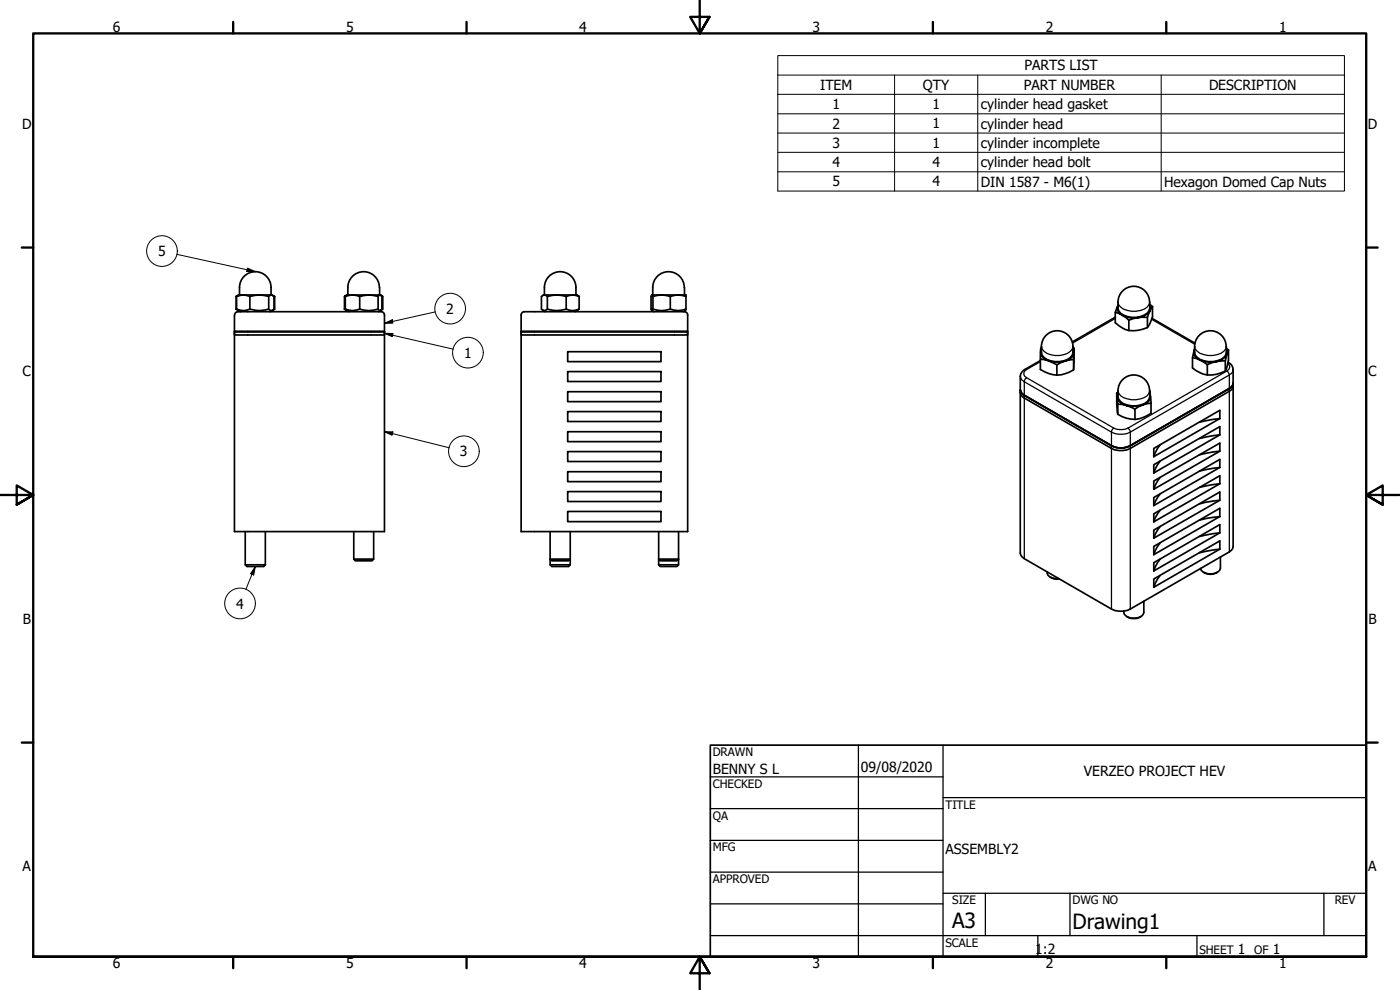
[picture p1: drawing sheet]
<svg xmlns="http://www.w3.org/2000/svg" width="420mm" height="297mm" viewBox="0 0 420 297" stroke-linecap="round" stroke-linejoin="round" font-family="sans-serif">
<!-- layer: Visible (ANSI) -->
<g fill="none" stroke="#000" stroke-width=".51">
<path d="M70.4 99.5h45v1h-45zM70.4 94.5v5h4h-4v60h45v-60h-4M70.9 92.8l.3 .1M70.9 92.8l.5 .3M70.9 88.9v3.9M71 88.9v3.9M71.2 88.8l-.3 .1M71.4 93.5h43M71.4 93.5a.98 .98 0 0 0-1 1M71.4 93.1l.8 .4M71.4 88.6l-.5 .3M71.9 86.3a4.7 4.7 0 0 1 4.7-4.8 4.7 4.7 0 0 1 4.7 4.8"/>
<path d="M71.9 86.2v2.3M75 92.8a4.7 4.7 0 0 1-4 0l.4 .3M75 88.9v3.9M77.8 88.5l2.8 .4 .8-.4 .8 .4v3.9l-.8 .4-.8-.4a9.2 9.2 0 0 1-5.6 0M77.8 88.5h3.8l.8 .4M77.8 88.5l-2.8 .4a4.7 4.7 0 0 0-4 0l.4-.3M77.8 88.5l-6.4 .1M80.6 88.9v3.9M81.3 86.2v2.3M82 88.8l.4 .1M82.4 88.9v3.9l-1.3 .7M82.4 92.8l-.4 .1"/>
<path d="M103.4 92.8l.6 .3M103.4 92.8l.4 .1M103.4 88.9v3.9M103.6 88.9a5.5 5.5 0 0 1 4.3 0 8.8 8.8 0 0 1 5.6 0l.5-.4 .6 .4v3.9l-.6 .4-.5-.4a8.8 8.8 0 0 1-5.6 0 5.5 5.5 0 0 1-4.3 0l.4 .3M103.6 88.9v3.9M103.8 88.8l-.4 .1 .7-.4h10.1l.5 .3M104 88.6l-.4 .3M104 93.1l.7 .4M104.4 86.3a4.7 4.7 0 0 1 4.7-4.8 4.7 4.7 0 0 1 4.8 4.8M104.4 86.2v2.3M107.9 88.9v3.9M113.5 88.9v3.9"/>
<path d="M113.9 86.2v2.3M114.4 88.6l.5 .3v3.9l-.5 .2M114.4 93.5a.98 .98 0 0 1 1 1M114.7 92.9l-1.1 .6M115.4 94.5v5M156.4 99.5h50v1h-50zM156.4 94.5v5M157.4 93.5h48M157.4 93.5a.98 .98 0 0 0-1 1M162.9 88.6l10.2-.1 .7 .4M162.9 93l.7 .5M163.4 88.5l.9 .4a9.2 9.2 0 0 1 5.6 0 4.4 4.4 0 0 1 3.9 0"/>
<path d="M163.4 88.5l-.9 .4v3.9a1.11 1.11 0 0 0 1.8 0M163.4 86.3a4.7 4.7 0 0 1 4.7-4.8 4.7 4.7 0 0 1 4.7 4.8M163.4 86.2v2.3M164.3 92.8a9.2 9.2 0 0 0 5.6 0 4.4 4.4 0 0 0 3.9 0l-1.2 .7M164.3 88.9v3.9M169.9 88.9v3.9M172.8 86.2v2.3M173.8 88.9v3.9M195.6 88.5l-.2 .4v3.9l.2 .4 .4-.4a7.8 7.8 0 0 0 5.2 0 6.4 6.4 0 0 0 4.7 0l-.8 .7M195.6 88.5l.4 .4M195.6 88.5h10.1l.2 .4M195.6 93.1l.6 .4"/>
<path d="M195.9 86.3a4.7 4.7 0 0 1 4.7-4.8 4.7 4.7 0 0 1 4.8 4.8M195.9 86.2v2.3M196 88.9a7.8 7.8 0 0 1 5.2 0M196 88.9v3.9M201.2 88.9a6.4 6.4 0 0 1 4.7 0M201.2 88.9v3.9M205.4 93.5a.98 .98 0 0 1 1 1M205.4 86.2v2.3M205.9 88.9v3.9M206.4 94.5v5h-4h4v60h-50v-60h4M334.7 95.2l-12.9 7.4M335.5 91.7a2.17 2.17 0 0 0 1.2 2.8l-2-.8z"/>
<path d="M335.5 91.6h.1M336.7 94.5a7.5 7.5 0 0 0 4.9 .8l-2.8 .8zM338.8 96.1v3.1M341.6 95.3a4.9 4.9 0 0 0 3.5-2l-.7 1.9zM344.4 95.2v3.1M345 90.6a4.7 4.7 0 0 0-4.8-4.7 4.7 4.7 0 0 0-4.7 4.8v1.8a3.2 3.2 0 0 0 2.8 2.5 6 6 0 0 0 6.5-1.7l.3-.8v-1.8M345.1 91.6l.1 .5-.1 1.2 .8-1.3M345.1 91.3l.8 .7M345.7 95.5l12.9 7.5M345.9 92a8.9 8.9 0 0 1-1.5 6.3 8.1 8.1 0 0 1-8.6-.6l-1.1-.9v-3.1M170.4 105.5h28v3h-28zM170.4 111.5h28v3h-28z"/>
<path d="M170.4 117.5h28v3h-28zM312.2 108.2l-4.6 2.7a2.55 2.55 0 0 0-1.4 2v53.1l.2 .6 1 1 26.2 15.1a6.3 6.3 0 0 0 5.6 0l29.7-17.1 1.1-1 .1-53.7a2.45 2.45 0 0 0-1.5-2.2M312.3 105.7a3 3 0 0 0 2.4 2.6l-2.5-.6zM312.5 104.3l-.1 .1-.1 1.3 .2-.8M312.5 103.9v1.9a3.2 3.2 0 0 0 2.8 2.5 6 6 0 0 0 6.5-1.8l.2-2.6M312.5 104a4.7 4.7 0 0 1 4.8-4.8 4.7 4.7 0 0 1 4.7 4.8M314.7 108.3a9 9 0 0 0 5 0l-2.5 1.2zM317.2 109.5v3.1M319.7 108.3a3 3 0 0 0 2.6-2.5l-.1 2.1zM322 104.3l.3 .2M322.2 107.9v3.1M322.3 104.5v1.3l-.3-.9"/>
<path d="M322.3 104.5l-.1 6.5a8.4 8.4 0 0 1-10-.1v-3.2M335.2 117.9v3.1l.3 3.3a8.2 8.2 0 0 0 9.9-.3v-3M335.3 119.2a3.5 3.5 0 0 0 2.7 2.5l-2.5-.4zM335.5 117.7l-.3 .2 .1 1.3 .2-1M335.5 117.2v1.8a3.2 3.2 0 0 0 2.8 2.5 6 6 0 0 0 6.5-1.7l.3-.8v-1.8M335.5 117.2a4.7 4.7 0 0 1 4.8-4.7 4.7 4.7 0 0 1 4.7 4.7M345.1 117.5l.1 1.4-.1-.7M345.2 118.9l.2 2.1-2.4 .5a2.7 2.7 0 0 0 2.2-2.6zM358.3 105.3a2.43 2.43 0 0 0 1.8 2.7l-2.2-.7zM358.5 104.8l-.2 .5 .2-.4M358.5 103.9v1.9a3.2 3.2 0 0 0 2.8 2.5 6.1 6.1 0 0 0 6.6-1.8l.1-2.6M358.5 104a4.7 4.7 0 0 1 4.8-4.8 4.7 4.7 0 0 1 4.7 4.8"/>
<path d="M360.1 108a8 8 0 0 0 4.9 .5l-2.7 .9zM362.3 109.4v3.1M365 108.5a4.4 4.4 0 0 0 3.2-2.2l-.5 2zM367.7 108.3v3.1M368 104.9l.2 1.4 .5-1.3M368 104.5l.7 .5M368.7 105a12.9 12.9 0 0 1-1 6.4 8.2 8.2 0 0 1-9.8-1v-3.1M370.1 115l-.5 1.1-.7 .5-29.7 17.1a5.8 5.8 0 0 1-5.6 0l-26.2-15.1-.6-.4-.6-1.2M370.1 115.7l-.5 1.3-.7 .4-29.7 17.1a6.3 6.3 0 0 1-5.6 0l-26.2-15.1-.6-.4-.6-1.2M170.4 123.5h28v3h-28zM170.4 129.5h28v3h-28zM170.4 135.5h28v3h-28z"/>
<path d="M335.5 121.3v3M338 121.7a9.2 9.2 0 0 0 5-.2l-2.4 1.2zM340.6 122.7v3.1M348.2 133.5l-.9 1.1-1 2.4M348.2 138.4l-.9 1.1-1 2.4M366.1 125.6l-6.1 1.1M366.1 125.6v-2.5l-19.8 11.4v2.5M366.1 130.5l-6.1 1.1M366.1 130.5v-2.5l-19.8 11.4v2.5M366.1 135.4l-6.1 1M366.1 135.4v-2.4l-19.8 11.3v2.5M366.1 125.6l-19.8 11.4"/>
<path d="M366.1 130.5l-19.8 11.4M366.1 135.4l-19.8 11.4M73.6 159.5v10M79.6 159.5v10M106.2 159.5v8.3l.4 .5h5l.5-.5v-8.3M165.1 159.5v8.3l.5 .5h5l.5-.5v-8.3M170.4 141.5h28v3h-28zM170.4 147.5h28v3h-28zM170.4 153.5h28v3h-28zM197.7 159.5v8.3l.4 .5h5l.5-.5v-8.3M348.2 143.2l-.9 1.2-1 2.4M348.2 148.2l-1.5 2.3-.4 1.2"/>
<path d="M348.2 153.1l-1.5 2.3-.4 1.2M348.2 158l-1.5 2.3-.4 1.2M366.1 140.3l-6.1 1M366.1 140.3v-2.5l-19.8 11.5v2.4M366.1 145.1l-6.1 1.1M366.1 145.1v-2.4l-19.8 11.5v2.4M366.1 150.1l-4.2 .6-1.9 .5M366.1 150.1v-2.5l-19.8 11.5v2.4M366.1 155l-4.2 .6-1.9 .5M366.1 155v-2.5l-19.8 11.4v2.5M366.1 159.9l-6.1 1.1M366.1 159.9v-2.5l-19.8 11.4v2.5"/>
<path d="M366.1 140.3l-19.8 11.4M366.1 145.1l-19.8 11.5M366.1 150.1l-19.8 11.4M366.1 155l-19.8 11.4M366.1 159.9l-19.8 11.4M73.6 169.5h6l-.5 .5h-5zM106.2 167.8h5.9M165.1 169.5h6l-.5 .5h-5zM165.1 169.5v-1.7h6v1.7M197.7 167.8h5.9v1.7l-.5 .5h-5l-.4-.5zM197.7 169.5h5.9M314.3 171.6a1.68 1.68 0 0 0 1.5 1.8l2 .2"/>
<path d="M315.2 173.2a3.6 3.6 0 0 0 2.7 .5M348.2 162.9l-.9 1.1-1 2.4M348.2 167.8l-.9 1.1-1 2.4M348.2 172.6l-.9 1.2-1 2.4M361.2 171.7a3.8 3.8 0 0 0 4.2 0M366.1 164.8l-6.1 1M366.1 164.8v-2.5l-19.8 11.4v2.5M366.1 164.8l-19.8 11.4M366.3 167.1v3.4a3.5 3.5 0 0 1-5.2 1.1l-.6-.5-.2-.6M338.1 185a3.9 3.9 0 0 0 4.3 0M343.3 180.4v3.4a3.4 3.4 0 0 1-4.5 1.5 1.78 1.78 0 0 1-1.6-1.9"/>
</g>
<g fill="#000">
<circle cx="195.6" cy="88.5" r=".25"/>
<circle cx="205.7" cy="88.5" r=".25"/>
</g>
<!-- layer: Visible Narrow (ANSI) -->
<g fill="none" stroke="#000" stroke-width=".38">
<path d="M334.7 95.6l-12.8 7.3M335.5 90.7a3.2 3.2 0 0 0 2.8 2.4 6 6 0 0 0 6.5-1.7l.3-.7M345.6 95.8l13 7.5M306.2 112.9l.6 1.2 .6 .4M307.4 114.5l26.2 15.2v53M307.4 114.5v53.1M307.6 110.9h.5M308.1 113.3l-.4 .4-.3 .8M308.1 110.9a1.32 1.32 0 0 0-.9 1.2 1.32 1.32 0 0 0 .9 1.2M308.1 113.3l26.2 15.1M312.2 108.5l-4.1 2.4M312.5 103.9a3.2 3.2 0 0 0 2.8 2.5 6 6 0 0 0 6.5-1.7l.2-.8"/>
<path d="M335.5 117.2a3 3 0 0 0 2.8 2.5 7.1 7.1 0 0 0 6-1l.8-1.5M358.5 103.9a3.2 3.2 0 0 0 2.8 2.5 6.1 6.1 0 0 0 6.6-1.7l.1-.8M368.2 111.3l-29.7 17.1M368.5 109l.6 1.2-.3 .6-.6 .5 .7 1.2 .7-.4 .5-1.2M368.6 108.8h.1M338.5 128.4l.7 .8v.5M338.5 128.4a5.1 5.1 0 0 1-4.2 0l-.4 .4-.3 .9a6.3 6.3 0 0 0 5.6 0M339.2 129.7v53M339.2 129.7l29.7-17.2v53.1"/>
</g>
<!-- layer: Symbol (ANSI) -->
<g fill="none" stroke="#000" stroke-width=".3">
<path d="M233.4 22.5v-5.8h170.1v5.8M233.4 22.5h170.1v5.8M233.4 22.5v34.8h170.1v-29M233.4 28.3h170.1M233.4 34.1h170.1M233.4 39.9h170.1M268.5 22.5v34.8M293.4 22.5v34.8M348.5 22.5v34.8M233.4 45.7h170.1M233.4 51.5h170.1M53.1 76.3l23.5 5.2"/>
<path d="M74.3 80.4l2.3 1.1h-2.6zM115.4 100l2.5 .1-.2 .9zM115.4 97l2.3-1.1 .2 1.1zM115.4 100l20.6 4.8M130.6 93.6l-15.2 3.4M115.4 129.5l2.5 .1-.2 1zM115.4 129.5l19.4 4.9M76.6 170l-.5 2.5-.9-.4zM76.6 170l-2.8 6.8"/>
<circle cx="48.6" cy="75.3" r="4.6"/>
<circle cx="135.1" cy="92.6" r="4.6"/>
<circle cx="140.4" cy="105.8" r="4.6"/>
<circle cx="139.2" cy="135.4" r="4.6"/>
<circle cx="72" cy="181.1" r="4.6"/>
</g>
<!-- layer: Title (ANSI) -->
<g fill="none" stroke="#000" stroke-width=".38">
<path d="M213.2 233.1h69.8M257.6 223.6v63.5M283 239.3h127M283 223.6v63.5M213.2 242.6h69.8M213.2 252.1h69.8M213.2 261.7h69.8M213.2 271.2h69.8M283 268h127M295.7 268v12.7M321.1 268v12.7M397.3 268v12.7"/>
<path d="M213.2 280.7h196.8M311.5 280.7v6.4M359.2 280.7v6.4"/>
</g>
<path d="M213.2 223.6h196.8v63.5h-196.8z" fill="none" stroke="#000" stroke-width=".51"/>
<!-- layer: Border (ANSI) -->
<g fill="none" stroke="#000" stroke-width=".7">
<path d="M70 6.6v3.4M140 6.6v3.4M210 0v10l-2.9-4.9h5.8l-2.9 4.9 2.9-4.9M280 6.6v3.4M350 6.6v3.4M6.5 74.3h3.5M410 74.3h3.4M0 148.5h10l-5-2.8v5.7l5-2.9-5 2.9M420 148.5h-10l5-2.8v5.7l-5-2.9 5 2.9M6.5 222.8h3.5M410 222.8h3.4M10 287.1v-277.1h400v277.1h-400h400"/>
<path d="M70 287.1v3.4M140 287.1v3.4M212.9 292l-2.9-4.9 2.9 4.9h-5.8l2.9-4.9v9.9M280 287.1v3.4M350 287.1v3.4"/>
</g>
<!-- layer: Symbol (ANSI) -->
<g fill="#000">
<path d="M74.3 80.4l2.3 1.1h-2.6z" fill-rule="evenodd"/>
<path d="M115.4 97l2.3-1.1 .2 1.1z" fill-rule="evenodd"/>
<path d="M115.4 100l2.5 .1-.2 .9z" fill-rule="evenodd"/>
<path d="M115.4 129.5l2.5 .1-.2 1z" fill-rule="evenodd"/>
<path d="M76.6 170l-.5 2.5-.9-.4z" fill-rule="evenodd"/>
</g>
<g font-size="6.3">
<text x="285.8" y="278.6">A3</text>
<text x="321.9" y="278.6">Drawing1</text>
</g>
<g font-size="4.2">
<text x="33.8" y="9.6">6</text>
<text x="103.9" y="9.6">5</text>
<text x="173.9" y="9.6">4</text>
<text x="243.8" y="9.6">3</text>
<text x="313.9" y="9.6">2</text>
<text x="383.9" y="9.6">1</text>
<text x="307.5" y="21.1">PARTS LIST</text>
<text x="246.2" y="26.9">ITEM</text>
<text x="277" y="27">QTY</text>
<text x="307.3" y="26.9">PART NUMBER</text>
<text x="362.8" y="27">DESCRIPTION</text>
<text x="249.8" y="32.8">1</text>
<text x="279.8" y="32.8">1</text>
<text x="294.3" y="32.8">cylinder head gasket</text>
<text x="6.7" y="38.7">D</text>
<text x="249.8" y="38.6">2</text>
<text x="279.8" y="38.5">1</text>
<text x="294.3" y="38.6">cylinder head</text>
<text x="410.5" y="38.7">D</text>
<text x="249.8" y="44.4">3</text>
<text x="279.8" y="44.4">1</text>
<text x="294.3" y="44.4">cylinder incomplete</text>
<text x="249.8" y="50.2">4</text>
<text x="279.8" y="50.2">4</text>
<text x="294.3" y="50.2">cylinder head bolt</text>
<text x="249.8" y="55.9">5</text>
<text x="279.8" y="55.9">4</text>
<text x="294.3" y="56">DIN 1587 - M6(1)</text>
<text x="349.4" y="56">Hexagon Domed Cap Nuts</text>
<text x="47.5" y="76.8">5</text>
<text x="133.9" y="94.2">2</text>
<text x="139.3" y="107.3">1</text>
<text x="6.8" y="113">C</text>
<text x="410.7" y="113">C</text>
<text x="138" y="137">3</text>
<text x="70.9" y="182.6">4</text>
<text x="6.9" y="187.2">B</text>
<text x="410.7" y="187.2">B</text>
<text x="213.9" y="232.3">BENNY S L</text>
<text x="258.4" y="231.6">09/08/2020</text>
<text x="325.3" y="233">VERZEO PROJECT HEV</text>
<text x="283.8" y="256.2">ASSEMBLY2</text>
<text x="6.8" y="261.4">A</text>
<text x="410.7" y="261.4">A</text>
<text x="310.7" y="286.3">1:2</text>
<text x="371.5" y="286.2">1</text>
<text x="382" y="286.2">1</text>
<text x="33.8" y="290.5">6</text>
<text x="103.9" y="290.5">5</text>
<text x="173.9" y="290.5">4</text>
<text x="243.8" y="290.5">3</text>
<text x="313.9" y="290.5">2</text>
<text x="383.9" y="290.5">1</text>
</g>
<g font-size="3.5">
<text x="213.9" y="226.9">DRAWN</text>
<text x="213.9" y="236.4">CHECKED</text>
<text x="213.9" y="245.9">QA</text>
<text x="283.8" y="242.6">TITLE</text>
<text x="213.9" y="255.4">MFG</text>
<text x="213.9" y="265">APPROVED</text>
<text x="285.8" y="271.3">SIZE</text>
<text x="321.9" y="271.3">DWG NO</text>
<text x="400.6" y="271.3">REV</text>
<text x="283.8" y="284">SCALE</text>
<text x="360" y="286.2">SHEET</text>
<text x="376.4" y="286.2">OF</text>
</g>
</svg>
